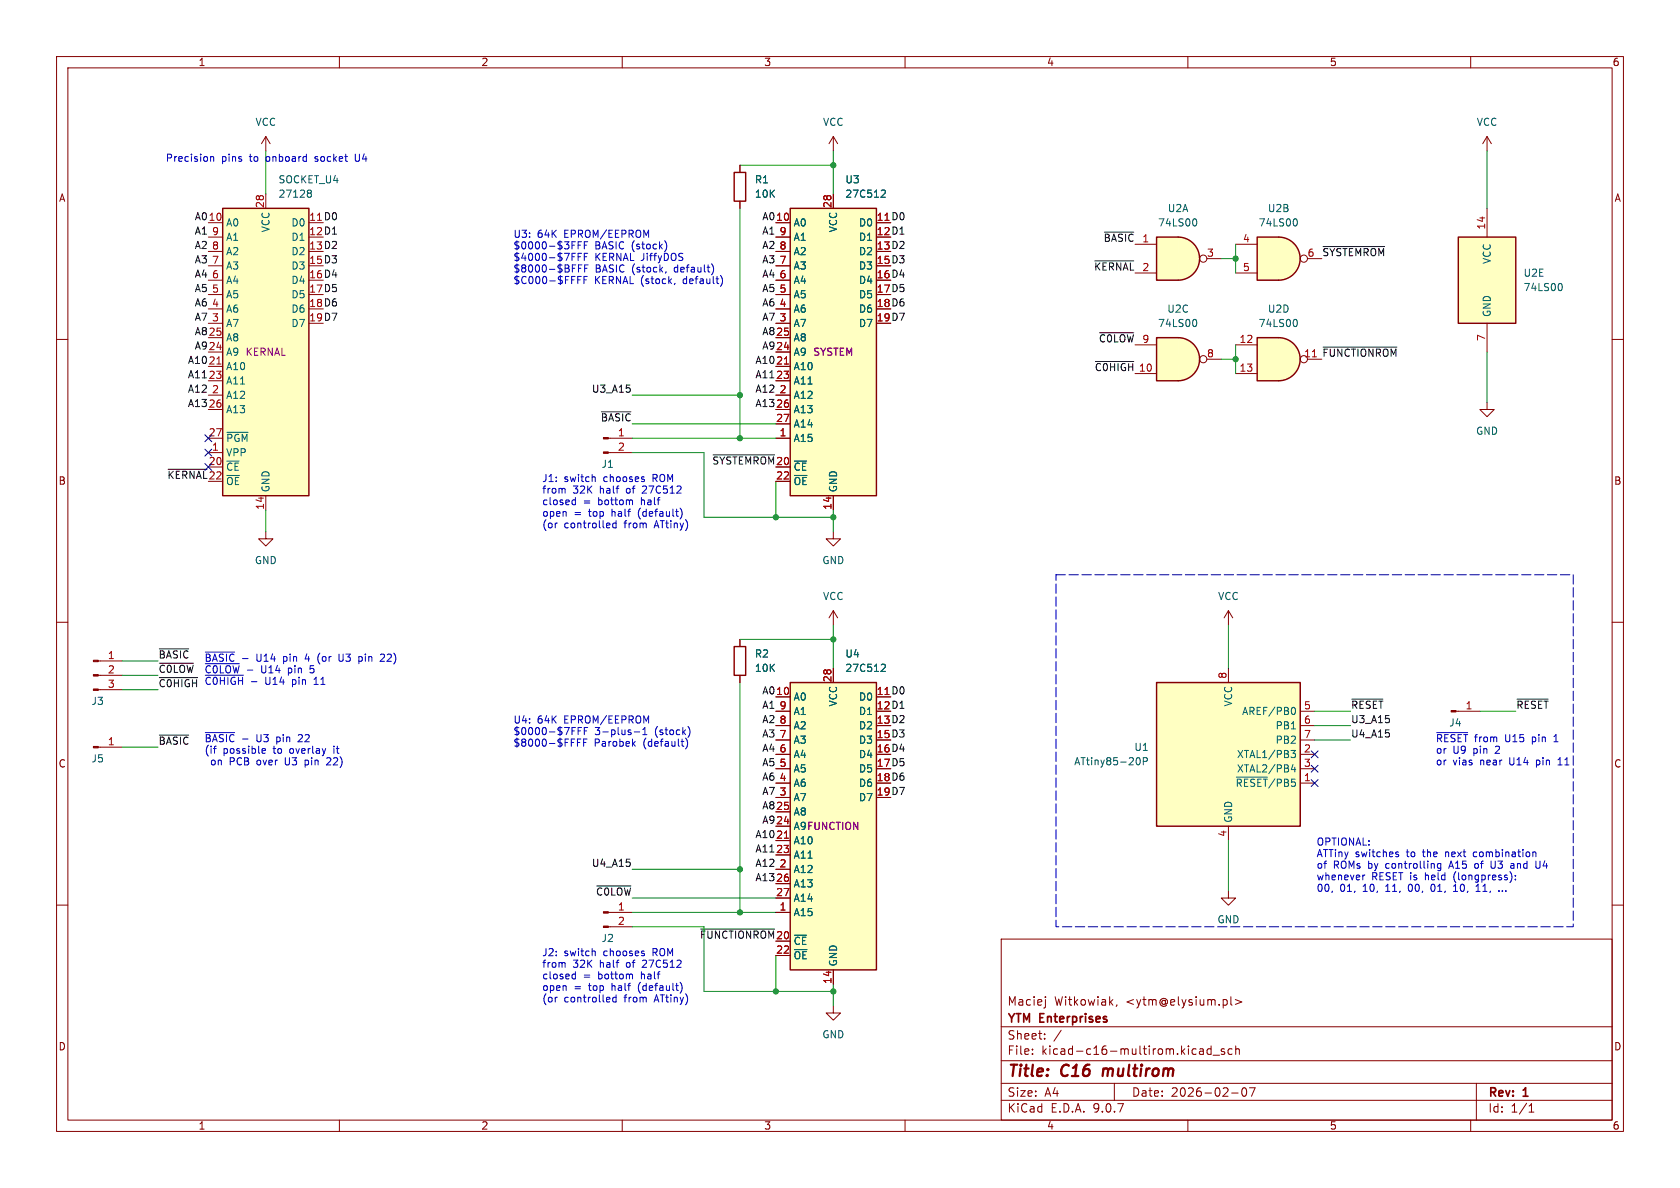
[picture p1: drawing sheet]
<svg xmlns="http://www.w3.org/2000/svg" width="297mm" height="210mm" viewBox="0 0 297 210" stroke-linecap="round" stroke-linejoin="round" font-family="sans-serif">
<g fill="none" stroke="#840000" stroke-width=".18">
<path d="M10 10h277v190h-277zM12 12h273v186h-273zM60 10v2M110 10v2M160 10v2M210 10v2M260 10v2M10 60h2M285 60h2M10 110h2M285 110h2M10 160h2"/>
<path d="M177 166h108v32h-108zM184.8 176.2v.1M184.8 176.7v1.3l-.2 .2M197.5 177.6l-.2 .3M216.9 176.8v.8M217.6 176.2v1.3l.2 .2M218.4 176.7l1.1 .4-1.1 .5M285 160h2M60 198v2M110 198v2M160 198v2M177 194.5h108"/>
<path d="M177 191.5h108M177 187.5h108M177 181.5h108M182.5 186.3v.1M182.5 185.5v.1M184.7 183.6v.1M184.7 182.8v.1M187.6 182.1l-1.3 2M197 191.5v3M210 198v2M212.1 185.5h.6v.9M212.1 186.3h.6"/>
<path d="M212.7 185.8l-.6 .1M214.1 185.5l-.4-.1-.3 .3v.4l.1 .2h.6M214.1 184.9v1.5M214.5 186.5h1.1M216.5 185.5l-.4-.1-.2 .2 .1 .2 .5 .2v.3h-.6M217.7 193.2h1.2M217.8 185.5l-.4-.1-.3 .3v.4l.1 .2h.6M218.5 185.5l.2-.1 .3 .1 .1 .9M218.5 184.9v1.5M219.7 192.4l.2-.1a.81 .81 0 0 1 .6 .6 .81 .81 0 0 1-.3 .8l-.2 .1a.81 .81 0 0 1-.3-1.4zM220.9 192.3h1l-.7 1.5M260 198v2"/>
<path d="M261 191.5v6.5M270.3 196.6h.9M270.3 195.5l.4-.4v1.5"/>
</g>
<path d="M195.1 188.9l-.2 1.3" fill="none" stroke="#840000" stroke-width=".4"/>
<path d="M208.3 41.9a3.8 3.8 0 0 1 3.8 3.8 3.8 3.8 0 0 1-3.8 3.8z" fill="#ffffc2" stroke="#ffffc2" stroke-width=".18"/>
<path d="M204.5 41.9h3.8v7.6h-3.8z" fill="#ffffc2"/>
<path d="M204.5 41.9h3.8a3.8 3.8 0 0 1 3.8 3.8 3.8 3.8 0 0 1-3.8 3.8h-3.8zM129.8 114.3h2v5.1h-2z" fill="none" stroke="#840000" stroke-width=".25"/>
<g fill="none" stroke="#840000" stroke-width=".18">
<path d="M200.7 43.2h3.8M200.7 48.3h3.8M213.4 45.7h2.5M107.5 77.5h4.3M47 94v1.3h1.3l-1.3 1.2-1.3-1.2h1.3M107.5 80h4.3M130.8 113v1.3M130.8 119.4v1.3M147.3 177.8v1.3h1.3l-1.3 1.2-1.3-1.2h1.3"/>
<circle cx="212.7" cy="45.7" r=".63"/>
</g>
<path d="M211.3 38.7a.79 .79 0 0 1 0 1.2" fill="none" stroke="#006464" stroke-width=".18"/>
<g fill="#840000" stroke="#840000" stroke-width=".18">
<path d="M106.7 77.3h.8v.3h-.8z"/>
<path d="M106.7 79.9h.8v.2h-.8z"/>
</g>
<path d="M139.7 36.8h15.2v50.8h-15.2z" fill="#ffffc2"/>
<path d="M139.7 36.8h15.2v50.8h-15.2z" fill="none" stroke="#840000" stroke-width=".25"/>
<g fill="none" stroke="#840000" stroke-width=".18">
<path d="M137.2 39.4h2.5M147.3 34.3v2.5M137.2 41.9h2.5M137.2 44.5h2.5M137.2 47h2.5M137.2 49.5h2.5M137.2 52.1h2.5M137.2 54.6h2.5M137.2 57.2h2.5M137.2 59.7h2.5M137.2 62.2h2.5M137.2 64.8h2.5"/>
<path d="M137.2 67.3h2.5M137.2 69.9h2.5M137.2 72.4h2.5M137.2 74.9h2.5M137.2 77.5h2.5M137.2 85.1h2.5M147.3 87.6v2.6"/>
</g>
<path d="M138.7 64.4h.7" fill="none" stroke="#a90000" stroke-width=".18"/>
<path d="M156 33.6l.4 .1 .1 .3-.8 .9h.8" fill="none" stroke="#006464" stroke-width=".18"/>
<path d="M208.3 59.7a3.8 3.8 0 0 1 3.8 3.8 3.8 3.8 0 0 1-3.8 3.8z" fill="#ffffc2" stroke="#ffffc2" stroke-width=".18"/>
<path d="M204.5 59.7h3.8v7.6h-3.8z" fill="#ffffc2"/>
<path d="M204.5 59.7h3.8a3.8 3.8 0 0 1 3.8 3.8 3.8 3.8 0 0 1-3.8 3.8h-3.8z" fill="none" stroke="#840000" stroke-width=".25"/>
<g fill="none" stroke="#840000" stroke-width=".18">
<path d="M200.7 61h3.8M200.7 66h3.8M213.4 63.5h2.5M147.3 94v1.3h1.3l-1.3 1.2-1.3-1.2h1.3M107.5 161.3h4.3M107.5 163.8h4.3"/>
<circle cx="212.7" cy="63.5" r=".63"/>
</g>
<path d="M211.3 56.5a.79 .79 0 0 1 0 1.2" fill="none" stroke="#006464" stroke-width=".18"/>
<g fill="#840000" stroke="#840000" stroke-width=".18">
<path d="M106.7 161.2h.8v.2h-.8z"/>
<path d="M106.7 163.7h.8v.3h-.8z"/>
</g>
<path d="M139.7 120.7h15.2v50.8h-15.2z" fill="#ffffc2"/>
<path d="M139.7 120.7h15.2v50.8h-15.2z" fill="none" stroke="#840000" stroke-width=".25"/>
<g fill="none" stroke="#840000" stroke-width=".18">
<path d="M17.4 116.8h4.2M17.4 119.4h4.2M147.3 108v2.5M147.3 118.1v2.6M147.3 108l-.7 1.2M147.3 108l.8 1.2M17.4 121.9h4.2M17.4 132.1h4.2M137.2 123.2h2.5M137.2 125.7h2.5M137.2 128.3h2.5M137.2 130.8h2.5"/>
<path d="M137.2 133.4h2.5M137.2 135.9h2.5M137.2 138.4h2.5M137.2 141h2.5M137.2 143.5h2.5M137.2 146.1h2.5M137.2 148.6h2.5M137.2 151.1h2.5M137.2 153.7h2.5M137.2 156.2h2.5M137.2 158.8h2.5M137.2 161.3h2.5"/>
<path d="M137.2 166.4h2.5M137.2 168.9h2.5M147.3 171.5v2.5"/>
</g>
<path d="M138.7 148.2h.7" fill="none" stroke="#a90000" stroke-width=".18"/>
<path d="M156 117.4l.4 .1 .1 .3-.8 .9h.8" fill="none" stroke="#006464" stroke-width=".18"/>
<g fill="#840000" stroke="#840000" stroke-width=".18">
<path d="M16.5 116.7h.9v.3h-.9z"/>
<path d="M16.5 119.3h.9v.2h-.9z"/>
<path d="M16.5 121.8h.9v.2h-.9z"/>
<path d="M16.5 132h.9v.2h-.9z"/>
</g>
<path d="M204.5 120.7h25.4v25.4h-25.4z" fill="#ffffc2"/>
<path d="M204.5 120.7h25.4v25.4h-25.4z" fill="none" stroke="#840000" stroke-width=".25"/>
<g fill="none" stroke="#840000" stroke-width=".18">
<path d="M262.9 71.1v1.3h1.3l-1.3 1.3-1.3-1.3h1.3M217.2 108v2.5M217.2 118.1v2.6M217.2 108l-.8 1.2M217.2 108l.7 1.2M229.9 125.7h2.5M229.9 128.3h2.5M229.9 130.8h2.5M229.9 133.4h2.5M229.9 135.9h2.5M229.9 138.4h2.5M257.4 125.7h4.2"/>
<path d="M217.2 157.5v1.3h1.2l-1.2 1.2-1.3-1.2h1.3M217.2 146.1v2.5"/>
</g>
<path d="M201 134l.2-.1a.68 .68 0 0 1 .4 .7 .68 .68 0 0 1-.4 .6l-.2-.1M202.1 134.6l.6-.1 .1-.1v-.3l-.7-.2v1.3M218.6 137.4h5.5M228.2 132.7h.8l-.4 .4 .4 .2v.5l-.2 .1h-.5M228.5 125.1l.1-.1a.68 .68 0 0 1 .4 .7 .68 .68 0 0 1-.4 .6l-.1-.1M228.6 135.1l-.3 .9h.8M228.9 135.6v.9" fill="none" stroke="#006464" stroke-width=".18"/>
<path d="M256.5 125.6h.9v.3h-.9z" fill="#840000" stroke="#840000" stroke-width=".18"/>
<path d="M226.1 59.7a3.8 3.8 0 0 1 3.7 3.8 3.8 3.8 0 0 1-3.7 3.8z" fill="#ffffc2" stroke="#ffffc2" stroke-width=".18"/>
<path d="M222.2 59.7h3.9v7.6h-3.9z" fill="#ffffc2"/>
<path d="M222.2 59.7h3.9a3.8 3.8 0 0 1 3.7 3.8 3.8 3.8 0 0 1-3.7 3.8h-3.9z" fill="none" stroke="#840000" stroke-width=".25"/>
<g fill="none" stroke="#840000" stroke-width=".18">
<path d="M218.4 61h3.8M218.4 66h3.8M231.1 63.5h2.6"/>
<circle cx="230.5" cy="63.5" r=".63"/>
</g>
<path d="M232 63.1h.7" fill="none" stroke="#a90000" stroke-width=".18"/>
<path d="M229 56.5a.79 .79 0 0 1 0 1.2" fill="none" stroke="#006464" stroke-width=".18"/>
<path d="M226.1 41.9a3.8 3.8 0 0 1 3.7 3.8 3.8 3.8 0 0 1-3.7 3.8z" fill="#ffffc2" stroke="#ffffc2" stroke-width=".18"/>
<path d="M222.2 41.9h3.9v7.6h-3.9z" fill="#ffffc2"/>
<path d="M222.2 41.9h3.9a3.8 3.8 0 0 1 3.7 3.8 3.8 3.8 0 0 1-3.7 3.8h-3.9z" fill="none" stroke="#840000" stroke-width=".25"/>
<g fill="none" stroke="#840000" stroke-width=".18">
<path d="M262.9 24.1l-.8 1.3M262.9 24.1l.8 1.3M262.9 24.1v2.6M218.4 43.2h3.8M218.4 48.3h3.8M231.1 45.7h2.6"/>
<circle cx="230.5" cy="45.7" r=".63"/>
</g>
<path d="M229 38.7a.79 .79 0 0 1 0 1.2" fill="none" stroke="#006464" stroke-width=".18"/>
<path d="M257.8 41.9h10.2v15.3h-10.2z" fill="#ffffc2"/>
<path d="M257.8 41.9h10.2v15.3h-10.2z" fill="none" stroke="#840000" stroke-width=".25"/>
<path d="M262.9 36.8v5.1M262.9 57.2v5" fill="none" stroke="#840000" stroke-width=".18"/>
<path d="M275.9 50.1a.79 .79 0 0 1 0 1.3" fill="none" stroke="#006464" stroke-width=".18"/>
<path d="M39.4 36.8h15.2v50.8h-15.2z" fill="#ffffc2"/>
<path d="M39.4 36.8h15.2v50.8h-15.2zM129.8 30.5h2v5.1h-2z" fill="none" stroke="#840000" stroke-width=".25"/>
<g fill="none" stroke="#840000" stroke-width=".18">
<path d="M36.8 39.4h2.6M47 24.1v2.6M47 34.3v2.5M47 24.1l-.8 1.3M47 24.1l.8 1.3M130.8 29.2v1.3M130.8 35.6v1.2M137.2 39.4h2.5M147.3 24.1l-.7 1.3M147.3 24.1l.8 1.3M147.3 24.1v2.6M147.3 34.3v2.5"/>
<path d="M36.8 41.9h2.6M36.8 44.5h2.6M36.8 47h2.6M36.8 49.5h2.6M36.8 52.1h2.6M36.8 54.6h2.6M36.8 57.2h2.6M36.8 59.7h2.6M137.2 41.9h2.5M137.2 44.5h2.5M137.2 47h2.5M137.2 49.5h2.5"/>
<path d="M137.2 52.1h2.5M137.2 54.6h2.5M137.2 57.2h2.5M137.2 59.7h2.5M36.8 62.2h2.6M36.8 64.8h2.6M36.8 67.3h2.6M36.8 69.9h2.6M36.8 72.4h2.6M36.8 77.5h2.6M137.2 62.2h2.5M137.2 64.8h2.5"/>
<path d="M137.2 67.3h2.5M137.2 69.9h2.5M137.2 72.4h2.5M137.2 77.5h2.5M137.2 74.9h2.5M36.8 80h2.6M36.8 82.6h2.6M36.8 85.1h2.6M47 87.6v2.6M137.2 85.1h2.5M147.3 87.6v2.6M130.8 113v1.3"/>
<path d="M130.8 119.4v1.3M147.3 118.1v2.6M137.2 123.2h2.5M137.2 125.7h2.5M137.2 128.3h2.5M137.2 130.8h2.5M137.2 133.4h2.5M137.2 135.9h2.5M137.2 138.4h2.5M137.2 141h2.5M137.2 143.5h2.5M137.2 146.1h2.5"/>
<path d="M137.2 148.6h2.5M137.2 151.1h2.5M137.2 153.7h2.5M137.2 156.2h2.5M137.2 158.8h2.5M137.2 161.3h2.5M137.2 166.4h2.5M137.2 168.9h2.5M147.3 171.5v2.5"/>
</g>
<path d="M38.3 64.4h.8M138.7 64.4h.7M138.7 148.2h.7" fill="none" stroke="#a90000" stroke-width=".18"/>
<path d="M54.6 33.6h.2l.3 .2-.3 .3M54.6 34.1h.2M54.8 34.1l.3 .3v.2l-.2 .2-.3 .1M156 33.6l.4 .1 .1 .3-.8 .9h.8M40.1 76.4h3.7M156 117.4l.4 .1 .1 .3-.8 .9h.8" fill="none" stroke="#006464" stroke-width=".18"/>
<g fill="none" stroke="#0f0f0f" stroke-width=".18">
<path d="M193.6 46.1h6.8M194.4 58.8h6M195.2 41h5.2M233.9 43.6h10.9M106.3 72.8h5.2M193.7 63.9h6.7M233.9 61.4h13.1M29.7 83h6.9M126.1 80.4h10.8M28.2 114.7h5.2M28.2 117.2h6M28.2 119.8h6.7"/>
<path d="M28.2 129.9h5.2M239 123.6h5.5M268.2 123.6h5.5M105.5 156.6h6M123.9 164.2h13"/>
</g>
<g fill="none" stroke="#009600" stroke-width=".18">
<path d="M47 26.7v7.6M130.8 36.8v40.7M130.8 29.2h16.5M147.3 26.7v7.6M262.9 26.7v10.1M215.9 45.7h2.5M218.4 43.2v5.1M111.8 69.9h19M111.8 77.5h25.4M111.8 74.9h25.4M215.9 63.5h2.5M218.4 61v5"/>
<path d="M262.9 62.2v8.9M47 90.2v3.8M111.8 80h12.7v11.4h22.8M137.2 85.1v6.3M147.3 90.2v3.8M21.6 116.8h6.3M21.6 119.4h6.3M130.8 113h16.5M147.3 110.5v7.6M217.2 110.5v7.6M21.6 121.9h6.3M21.6 132.1h6.3"/>
<path d="M130.8 120.7v40.6M232.4 130.8h6.4M232.4 125.7h6.4M232.4 128.3h6.4M261.6 125.7h6.4M111.8 153.7h19M111.8 158.8h25.4M217.2 148.6v8.9M111.8 163.8h12.7v11.5h22.8M111.8 161.3h25.4M137.2 168.9v6.4M147.3 174v3.8"/>
</g>
<path d="M36.2 76.9l1.2 1.2M36.2 79.4l1.2 1.2M37.4 76.9l-1.2 1.2M37.4 79.4l-1.2 1.2M36.2 81.9l1.2 1.3M37.4 81.9l-1.2 1.3M231.8 137.8l1.2 1.2M231.8 135.3l1.2 1.2M231.8 132.7l1.2 1.3M233 137.8l-1.2 1.2M233 135.3l-1.2 1.2M233 132.7l-1.2 1.3" fill="none" stroke="#000084" stroke-width=".18"/>
<g fill="none" stroke="#0000c2" stroke-width=".18">
<path d="M37.2 27.7v.8M37.2 27.8l.2-.1h.3l.1 .8M62.8 27.3v1l.3 .2M102.1 49.5h.5M102.1 48.9h.7M102.2 42.7v1.3M102.2 43.3h.4M102.2 45.4h.4M102.3 47.4h.4M102.8 44.8h-.6v1.2M102.9 46.8h-.6v1.3M103.2 49.5h.5"/>
<path d="M103.3 42.7v1.3M103.3 43.3h.4M103.3 45.4h.4M103.4 47.4h.4M103.8 48.9h-.6v1.2M103.9 44.8h-.6v1.2M104 46.8h-.6v1.3M117.6 42.6a1.49 1.49 0 0 1 0 1.8M117.8 48l-.2 .3M119.3 50.1l-.1 .2M125.9 46.7a1.49 1.49 0 0 1 0 1.8M127.4 48.7a1.49 1.49 0 0 1 0 1.9"/>
<path d="M99.7 86.3l.2 .2v.7M101.4 88.4h.3M101.7 88v1.2M101.7 89.2h-.3M105.1 84.3l.1 .2v.6M108.9 92v1.3M108.9 92.5h-.3l-.3 .2 .1 .6h.5M111.6 88.4l.2 .2v.6M120.2 89.8a1.47 1.47 0 0 1 .1 1.9M36.3 115.3h5.2M36.3 117.3h6M36.3 119.4h6.8"/>
<path d="M56.3 115.8l-.1 .5 .1 .7M59.9 115.6v1.1l.2 .1 .3 .1M63.6 116.1l.4 .1M64 116.8l-.4 .1M67.3 115.7l.4-.1 .3 .3M68 116l-.8 .9h.8M36.3 129.5h5.2M46.4 133.1h.5M46.4 132.4l.4-.1 .1 .3-.6 .1M53.9 134.4v1.2M53.9 135.2h.2M55.5 121h.7"/>
<path d="M55.6 120l-.1 .1M58.2 133.9l-.4 .2M58.4 134.5l-.7 .7h.8M102.1 131.2h.4M102.2 129.2h.4M102.2 128.6v1.3M102.7 130.6h-.6v1.3M103.2 131.2h.4M103.3 129.2h.4M103.3 128.6v1.3M103.8 130.6h-.6v1.3M111.9 131.4l.4 .5"/>
<path d="M112.1 129.4h1M112.3 131.1l-.5 .5M113.6 129.9h.8M113.6 129l.4-.4v1.3M120.8 131.9h.1M121.5 131v.9l-.3 .5M121.7 128.5a1.49 1.49 0 0 1 0 1.8M254 129.5h5.5M274.7 131.1h.7M274.8 130.2h-.1M275.4 135.2h.8M275.7 134.1l-.3 .2"/>
<path d="M241.3 154.7l-.4 .2M246.9 151l.3 .1 .1 .2-.2 .1h-.2M246.9 150.6l.3 .1M253.1 156.4l-.1 .7 .1 .4M254.7 152.6v1.1l-.2 .2h-.3M254.7 152.7l-.3-.1-.3 .3 .1 .5h.5M257 157.6h.7M257.3 156.3v1.3M260.7 150.6l-.2 .2v.4l.2 .2M260.8 152.7l-.1 .2 .1 .5M260.9 157.6h.8M261.3 156.3v1.3"/>
<path d="M263.6 152.2v1l.1 .2 .4 .1M265 157.5v.1M265.6 157.5v.1M267.2 154.4l.1 .5-.1 .8M267.2 152.6l.4 .1M267.7 153.4l-.5 .1M267.7 152.9l-.5 .1M267.9 155.4v.1M267.9 154.7v.2M271.2 150.6l.3 .2v.6M272.3 152.2l-.1 1.2-.2 .1-.4-.1M99.7 170.2l.2 .1v.7"/>
<path d="M101.4 172.2l.3 .1M101.7 171.8v1.2M101.7 173h-.3M105.1 168.1l.1 .2v.7M108.9 175.9v1.2M108.9 176.3h-.3l-.3 .2 .1 .6h.5M111.6 172.2l.2 .2v.6M120.2 173.6a1.47 1.47 0 0 1 .1 1.9"/>
</g>
<path d="M186.7 101.6h91.4v62.2h-91.4z" fill="none" stroke="#0000c2" stroke-width=".18" stroke-dasharray="1.7 .6"/>
<g fill="#009600" stroke="#009600" stroke-width=".18">
<circle cx="130.8" cy="153.7" r=".46"/>
<circle cx="130.8" cy="161.3" r=".46"/>
<circle cx="147.3" cy="113" r=".46"/>
<circle cx="147.3" cy="91.4" r=".46"/>
<circle cx="137.2" cy="91.4" r=".46"/>
<circle cx="130.8" cy="77.5" r=".46"/>
<circle cx="130.8" cy="69.9" r=".46"/>
<circle cx="147.3" cy="175.3" r=".46"/>
<circle cx="137.2" cy="175.3" r=".46"/>
<circle cx="218.4" cy="45.7" r=".46"/>
<circle cx="218.4" cy="63.5" r=".46"/>
<circle cx="147.3" cy="29.2" r=".46"/>
</g>
<g font-size="2.8" fill="#840000">
<text x="178" y="190.9">Title:</text>
<text x="187.7" y="190.9">C16</text>
<text x="195.8" y="190.9">multirom</text>
</g>
<g font-size="2.1" fill="#840000">
<text x="178" y="178">Maciej</text>
<text x="186.4" y="178">Witkowiak,</text>
<text x="199.1" y="178">&lt;ytm@elysium.pl&gt;</text>
<text x="178" y="184">Sheet:</text>
<text x="178" y="181.2">YTM</text>
<text x="183.9" y="181.2">Enterprises</text>
<text x="178" y="186.7">File:</text>
<text x="184.1" y="186.7">kicad-c16-multirom.kicad_sch</text>
<text x="178" y="196.9">KiCad</text>
<text x="178" y="194.1">Size:</text>
<text x="184.7" y="194.1">A4</text>
<text x="185.7" y="196.9">E.D.A.</text>
<text x="193.3" y="196.9">9.0.7</text>
<text x="200" y="194.1">Date:</text>
<text x="207" y="194.1">2026-02-07</text>
<text x="263" y="194.3">Rev:</text>
<text x="263" y="196.9">Id:</text>
<text x="267.1" y="196.9">1/1</text>
<text x="269.4" y="194.3">1</text>
</g>
<g font-size="1.8" fill="#840000">
<text x="35" y="11.9">1</text>
<text x="85" y="11.9">2</text>
<text x="135" y="11.9">3</text>
<text x="185" y="11.9">4</text>
<text x="235" y="11.9">5</text>
<text x="285" y="11.9">6</text>
<text x="10.3" y="35.9">A</text>
<text x="285.3" y="35.9">A</text>
<text x="154.9" y="41.7">12 D1</text>
<text x="154.9" y="44.2">13 D2</text>
<text x="154.9" y="46.7">15 D3</text>
<text x="154.9" y="49.3">16 D4</text>
<text x="154.9" y="51.8">17 D5</text>
<text x="154.9" y="54.4">18 D6</text>
<text x="154.9" y="56.9">19 D7</text>
<text x="125.8" y="82.2">~{SYSTEMROM}</text>
<text x="10.3" y="85.9">B</text>
<text x="285.3" y="85.9">B</text>
<text x="154.9" y="125.5">12 D1</text>
<text x="154.9" y="128">13 D2</text>
<text x="154.9" y="130.6">15 D3</text>
<text x="10.3" y="135.9">C</text>
<text x="154.9" y="133.1">16 D4</text>
<text x="154.9" y="135.6">17 D5</text>
<text x="285.3" y="135.9">C</text>
<text x="154.9" y="138.2">18 D6</text>
<text x="154.9" y="140.7">19 D7</text>
<text x="10.3" y="185.9">D</text>
<text x="285.3" y="185.9">D</text>
<text x="35" y="199.9">1</text>
<text x="85" y="199.9">2</text>
<text x="135" y="199.9">3</text>
<text x="185" y="199.9">4</text>
<text x="235" y="199.9">5</text>
<text x="285" y="199.9">6</text>
</g>
<g font-size="1.8" fill="#006464">
<text x="45.1" y="22.5">VCC</text>
<text x="145.4" y="22.5">VCC</text>
<text x="261" y="22.5">VCC</text>
<text x="49.1" y="35.2">27128</text>
<text x="49.1" y="32.6">SOCKET_U4</text>
<text x="133.4" y="32.6">R1</text>
<text x="133.4" y="35.2">10K</text>
<text x="149.3" y="35.2">27C512</text>
<text x="149.3" y="32.6">U3</text>
<text x="39.9" y="40.2">A0</text>
<text x="47.9" y="41.2" transform="rotate(-90 47.9 41.2)">VCC</text>
<text x="51.4" y="40.2">D0</text>
<text x="140.2" y="40.2">A0</text>
<text x="148.2" y="41.2" transform="rotate(-90 148.2 41.2)">VCC</text>
<text x="151.7" y="40.2">D0</text>
<text x="204.6" y="40.2">74LS00</text>
<text x="206.4" y="37.7">U2A</text>
<text x="222.4" y="40.2">74LS00</text>
<text x="224" y="37.7">U2B</text>
<text x="39.9" y="42.8">A1</text>
<text x="39.9" y="45.3">A2</text>
<text x="39.9" y="47.9">A3</text>
<text x="51.4" y="42.8">D1</text>
<text x="51.4" y="45.3">D2</text>
<text x="51.4" y="47.9">D3</text>
<text x="140.2" y="42.8">A1</text>
<text x="140.2" y="45.3">A2</text>
<text x="140.2" y="47.9">A3</text>
<text x="151.7" y="42.8">D1</text>
<text x="151.7" y="45.3">D2</text>
<text x="151.7" y="47.9">D3</text>
<text x="263.8" y="46.8" transform="rotate(-90 263.8 46.8)">VCC</text>
<text x="39.9" y="50.4">A4</text>
<text x="39.9" y="52.9">A5</text>
<text x="51.4" y="50.4">D4</text>
<text x="51.4" y="52.9">D5</text>
<text x="140.2" y="50.4">A4</text>
<text x="140.2" y="52.9">A5</text>
<text x="151.7" y="50.4">D4</text>
<text x="151.7" y="52.9">D5</text>
<text x="269.2" y="49.1">U2E</text>
<text x="269.2" y="51.7">74LS00</text>
<text x="39.9" y="55.5">A6</text>
<text x="39.9" y="58">A7</text>
<text x="51.4" y="55.5">D6</text>
<text x="51.4" y="58">D7</text>
<text x="140.2" y="55.5">A6</text>
<text x="140.2" y="58">A7</text>
<text x="151.7" y="55.5">D6</text>
<text x="151.7" y="58">D7</text>
<text x="204.6" y="58">74LS00</text>
<text x="206.3" y="55.5">U2C</text>
<text x="222.4" y="58">74LS00</text>
<text x="224" y="55.5">U2D</text>
<text x="263.8" y="56.1" transform="rotate(-90 263.8 56.1)">GND</text>
<text x="39.9" y="60.6">A8</text>
<text x="39.9" y="63.1">A9</text>
<text x="39.9" y="65.6">A10</text>
<text x="140.2" y="60.6">A8</text>
<text x="140.2" y="63.1">A9</text>
<text x="140.2" y="65.6">A10</text>
<text x="39.9" y="68.2">A11</text>
<text x="39.9" y="70.7">A12</text>
<text x="140.2" y="68.2">A11</text>
<text x="140.2" y="70.7">A12</text>
<text x="39.9" y="73.3">A13</text>
<text x="140.2" y="73.3">A13</text>
<text x="140.2" y="75.8">A14</text>
<text x="260.9" y="77.1">GND</text>
<text x="39.9" y="78.3">~{PGM}</text>
<text x="39.9" y="80.9">VPP</text>
<text x="39.9" y="83.4">~{CE}</text>
<text x="106.3" y="82.9">J1</text>
<text x="140.2" y="78.3">A15</text>
<text x="140.2" y="83.4">~{CE}</text>
<text x="39.9" y="86">~{OE}</text>
<text x="47.9" y="87.1" transform="rotate(-90 47.9 87.1)">GND</text>
<text x="140.2" y="86">~{OE}</text>
<text x="148.2" y="87.1" transform="rotate(-90 148.2 87.1)">GND</text>
<text x="45" y="99.9">GND</text>
<text x="145.3" y="99.9">GND</text>
<text x="145.4" y="106.3">VCC</text>
<text x="215.3" y="106.3">VCC</text>
<text x="133.4" y="116.4">R2</text>
<text x="133.4" y="119">10K</text>
<text x="149.3" y="119">27C512</text>
<text x="149.3" y="116.4">U4</text>
<text x="16.1" y="124.8">J3</text>
<text x="140.2" y="124.1">A0</text>
<text x="148.2" y="125" transform="rotate(-90 148.2 125)">VCC</text>
<text x="151.7" y="124.1">D0</text>
<text x="218" y="125" transform="rotate(-90 218 125)">VCC</text>
<text x="140.2" y="126.6">A1</text>
<text x="140.2" y="129.1">A2</text>
<text x="140.2" y="131.7">A3</text>
<text x="151.7" y="126.6">D1</text>
<text x="151.7" y="129.1">D2</text>
<text x="151.7" y="131.7">D3</text>
<text x="219.5" y="126.6">AREF/PB0</text>
<text x="225.4" y="129.1">PB1</text>
<text x="225.4" y="131.7">PB2</text>
<text x="256.1" y="128.6">J4</text>
<text x="16.1" y="135">J5</text>
<text x="140.2" y="134.2">A4</text>
<text x="140.2" y="136.8">A5</text>
<text x="151.7" y="134.2">D4</text>
<text x="151.7" y="136.8">D5</text>
<text x="189.8" y="135.5">ATtiny85-20P</text>
<text x="200.4" y="132.9">U1</text>
<text x="218.6" y="134.2">XTAL1/PB3</text>
<text x="218.6" y="136.8">XTAL2/PB4</text>
<text x="140.2" y="139.3">A6</text>
<text x="140.2" y="141.8">A7</text>
<text x="151.7" y="139.3">D6</text>
<text x="151.7" y="141.8">D7</text>
<text x="218.3" y="139.3">~{RESET}/PB5</text>
<text x="140.2" y="144.4">A8</text>
<text x="140.2" y="146.9">A9FUNCTION</text>
<text x="140.2" y="149.5">A10</text>
<text x="218" y="145.5" transform="rotate(-90 218 145.5)">GND</text>
<text x="140.2" y="152">A11</text>
<text x="140.2" y="154.5">A12</text>
<text x="140.2" y="157.1">A13</text>
<text x="140.2" y="159.6">A14</text>
<text x="106.3" y="166.7">J2</text>
<text x="140.2" y="162.2">A15</text>
<text x="140.2" y="167.2">~{CE}</text>
<text x="215.1" y="163.4">GND</text>
<text x="140.2" y="169.8">~{OE}</text>
<text x="148.2" y="170.9" transform="rotate(-90 148.2 170.9)">GND</text>
<text x="145.3" y="183.7">GND</text>
</g>
<g font-size="1.8" fill="#0000c2">
<text x="29.2" y="28.8">Precision</text>
<text x="39.1" y="28.8">pins</text>
<text x="44.3" y="28.8">to</text>
<text x="47.3" y="28.8">onboard</text>
<text x="56.1" y="28.8">socket</text>
<text x="63.4" y="28.8">U4</text>
<text x="90.7" y="42.2">U3:</text>
<text x="90.7" y="44.3">$0000-$3FFF</text>
<text x="90.7" y="46.3">$4000-$7FFF</text>
<text x="95" y="42.2">64K</text>
<text x="99.9" y="42.2">EPROM/EEPROM</text>
<text x="105.2" y="44.3">BASIC</text>
<text x="105.2" y="46.3">KERNAL JiffyDOS</text>
<text x="111.8" y="44.3">(stock)</text>
<text x="90.7" y="48.4">$8000-$BFFF</text>
<text x="90.7" y="50.4">$C000-$FFFF</text>
<text x="105.1" y="50.4">KERNAL (stock,</text>
<text x="105.2" y="48.4">BASIC</text>
<text x="111.8" y="48.4">(stock,</text>
<text x="119.5" y="48.4">default)</text>
<text x="121" y="50.4">default)</text>
<text x="95.8" y="85.3">J1:</text>
<text x="95.8" y="87.3">from</text>
<text x="95.8" y="89.4">closed</text>
<text x="99.7" y="85.3">switch</text>
<text x="101.3" y="87.3">32K</text>
<text x="103.1" y="89.4">=</text>
<text x="105.8" y="89.4">bottom</text>
<text x="106.1" y="87.3">half</text>
<text x="106.8" y="85.3">chooses</text>
<text x="111" y="87.3">of</text>
<text x="113.6" y="89.4">half</text>
<text x="114" y="87.3">27C512</text>
<text x="115.7" y="85.3">ROM</text>
<text x="95.8" y="91.4">open</text>
<text x="95.8" y="93.5">(or</text>
<text x="99.7" y="93.5">controlled</text>
<text x="101.5" y="91.4">=</text>
<text x="104.2" y="91.4">top</text>
<text x="108.4" y="91.4">half</text>
<text x="110.5" y="93.5">from</text>
<text x="113.3" y="91.4">(default)</text>
<text x="116" y="93.5">ATtiny)</text>
<text x="27.9" y="119">~{C0LOW}~{C0LOW}</text>
<text x="36.1" y="117.2">~{BASIC}</text>
<text x="45.4" y="117.2">U14</text>
<text x="46.3" y="119.2">U14</text>
<text x="50.3" y="117.2">pin</text>
<text x="51.2" y="119.2">pin</text>
<text x="54.4" y="117.2">4</text>
<text x="55.3" y="119.2">5</text>
<text x="56.8" y="117.2">(or</text>
<text x="60.8" y="117.2">U3</text>
<text x="64.5" y="117.2">pin</text>
<text x="68.5" y="117.2">22)</text>
<text x="27.9" y="121.6">~{C0HIGH}~{C0HIGH}-</text>
<text x="47" y="121.3">U14</text>
<text x="51.9" y="121.3">pin</text>
<text x="56" y="121.3">11</text>
<text x="27.9" y="131.7">~{BASIC} ~{BASIC}</text>
<text x="45.4" y="131.4">U3</text>
<text x="49.1" y="131.4">pin</text>
<text x="53.2" y="131.4">22</text>
<text x="90.7" y="128.1">U4:</text>
<text x="90.7" y="130.2">$0000-$7FFF</text>
<text x="95" y="128.1">64K</text>
<text x="99.9" y="128.1">EPROM/EEPROM</text>
<text x="105.2" y="130.2">3-plus-1</text>
<text x="115.9" y="130.2">(stock)</text>
<text x="253.7" y="131.4">~{RESET}</text>
<text x="260.7" y="131.4">from</text>
<text x="266.2" y="131.4">U15</text>
<text x="271.1" y="131.4">pin</text>
<text x="275.2" y="131.4">1</text>
<text x="36.1" y="133.5">(if</text>
<text x="37.2" y="135.5">on</text>
<text x="39.4" y="133.5">possible</text>
<text x="40.7" y="135.5">PCB</text>
<text x="45.7" y="135.5">over</text>
<text x="48.4" y="133.5">to</text>
<text x="50.9" y="135.5">U3</text>
<text x="51.5" y="133.5">overlay</text>
<text x="54.6" y="135.5">pin</text>
<text x="58.6" y="135.5">22)</text>
<text x="59.4" y="133.5">it</text>
<text x="90.7" y="132.2">$8000-$FFFF</text>
<text x="105" y="132.2">Parobek</text>
<text x="113.8" y="132.2">(default)</text>
<text x="253.7" y="133.5">or</text>
<text x="253.7" y="135.5">or</text>
<text x="256.9" y="133.5">U9</text>
<text x="256.9" y="135.5">vias</text>
<text x="260.6" y="133.5">pin</text>
<text x="261.8" y="135.5">near</text>
<text x="264.6" y="133.5">2</text>
<text x="267.1" y="135.5">U14</text>
<text x="272" y="135.5">pin</text>
<text x="276.1" y="135.5">11</text>
<text x="232.7" y="149.7">OPTIONAL:</text>
<text x="232.7" y="151.7">ATTiny</text>
<text x="232.7" y="153.8">of</text>
<text x="232.7" y="155.8">whenever</text>
<text x="235.7" y="153.8">ROMs</text>
<text x="239.6" y="151.7">switches</text>
<text x="242" y="153.8">by</text>
<text x="242.5" y="155.8">RESET is</text>
<text x="245.2" y="153.8">controlling</text>
<text x="248.8" y="151.7">to</text>
<text x="251.8" y="151.7">the</text>
<text x="252.2" y="155.8">held</text>
<text x="256" y="151.7">next</text>
<text x="256.7" y="153.8">A15</text>
<text x="257.4" y="155.8">(longpress):</text>
<text x="261.1" y="151.7">combination</text>
<text x="261.4" y="153.8">of</text>
<text x="264.4" y="153.8">U3</text>
<text x="268.1" y="153.8">and</text>
<text x="272.8" y="153.8">U4</text>
<text x="232.7" y="157.9">00,</text>
<text x="236.9" y="157.9">01,</text>
<text x="241.1" y="157.9">10,</text>
<text x="245.2" y="157.9">11,</text>
<text x="249.4" y="157.9">00,</text>
<text x="253.6" y="157.9">01,</text>
<text x="257.8" y="157.9">10,</text>
<text x="262" y="157.9">11,</text>
<text x="266.2" y="157.9">...</text>
<text x="95.8" y="169.1">J2:</text>
<text x="95.8" y="171.2">from</text>
<text x="95.8" y="173.2">closed</text>
<text x="99.7" y="169.1">switch</text>
<text x="101.3" y="171.2">32K</text>
<text x="103.1" y="173.2">=</text>
<text x="105.8" y="173.2">bottom</text>
<text x="106.1" y="171.2">half</text>
<text x="106.8" y="169.1">chooses</text>
<text x="111" y="171.2">of</text>
<text x="113.6" y="173.2">half</text>
<text x="114" y="171.2">27C512</text>
<text x="115.7" y="169.1">ROM</text>
<text x="95.8" y="175.3">open</text>
<text x="95.8" y="177.3">(or</text>
<text x="99.7" y="177.3">controlled</text>
<text x="101.5" y="175.3">=</text>
<text x="104.2" y="175.3">top</text>
<text x="108.4" y="175.3">half</text>
<text x="110.5" y="177.3">from</text>
<text x="113.3" y="175.3">(default)</text>
<text x="116" y="177.3">ATtiny)</text>
</g>
<g font-size="1.8" fill="#0f0f0f">
<text x="34.3" y="39">A010</text>
<text x="34.3" y="41.6">A1</text>
<text x="54.6" y="39.1">11 D0</text>
<text x="54.6" y="41.7">12 D1</text>
<text x="134.7" y="39">A010</text>
<text x="134.7" y="41.6">A1</text>
<text x="34.3" y="46.6">A3</text>
<text x="34.3" y="44.1">A2</text>
<text x="54.6" y="44.2">13 D2</text>
<text x="54.6" y="46.7">15 D3</text>
<text x="134.7" y="44.1">A2</text>
<text x="134.7" y="46.6">A3</text>
<text x="193.3" y="47.9">~{KERNAL}2</text>
<text x="195" y="42.8">~{BASIC}1</text>
<text x="233.7" y="45.4">~{SYSTEMROM}</text>
<text x="34.3" y="51.7">A5</text>
<text x="34.3" y="49.2">A4</text>
<text x="54.6" y="49.3">16 D4</text>
<text x="54.6" y="51.8">17 D5</text>
<text x="134.7" y="49.2">A4</text>
<text x="134.7" y="51.7">A5</text>
<text x="34.3" y="54.3">A6</text>
<text x="34.3" y="56.8">A7</text>
<text x="34.3" y="59.3">A825</text>
<text x="54.6" y="54.4">18 D6</text>
<text x="54.6" y="56.9">19 D7</text>
<text x="134.7" y="56.8">A7</text>
<text x="134.7" y="59.3">A825</text>
<text x="134.7" y="54.3">A6</text>
<text x="33.1" y="64.4">A10</text>
<text x="34.3" y="61.9">A924</text>
<text x="36.8" y="64.5">21</text>
<text x="133.4" y="64.4">A10</text>
<text x="134.7" y="61.9">A924</text>
<text x="193.4" y="65.7">~{C0HIGH}</text>
<text x="194.2" y="60.6">~{C0LOW}</text>
<text x="233.7" y="63.2">~{FUNCTIONROM}</text>
<text x="33.1" y="69.5">A12</text>
<text x="33.1" y="67">A11</text>
<text x="104.5" y="69.5">U3_A15</text>
<text x="133.4" y="67">A11</text>
<text x="133.4" y="69.5">A12</text>
<text x="33.1" y="72">A13</text>
<text x="36.8" y="72.1">26</text>
<text x="106.1" y="74.6">~{BASIC}</text>
<text x="133.4" y="72">A13</text>
<text x="29.5" y="84.7">~{KERNAL}</text>
<text x="27.9" y="116.5">~{BASIC}</text>
<text x="134.7" y="122.8">A010</text>
<text x="134.7" y="125.4">A1</text>
<text x="238.8" y="125.4">~{RESET}</text>
<text x="268" y="125.4">~{RESET}</text>
<text x="134.7" y="130.5">A3</text>
<text x="134.7" y="127.9">A2</text>
<text x="238.8" y="127.9">U3_A15</text>
<text x="238.8" y="130.5">U4_A15</text>
<text x="134.7" y="133">A4</text>
<text x="134.7" y="135.5">A5</text>
<text x="134.7" y="143.2">A825</text>
<text x="134.7" y="140.6">A7</text>
<text x="134.7" y="138.1">A6</text>
<text x="133.4" y="148.2">A10</text>
<text x="134.7" y="145.7">A924</text>
<text x="104.5" y="153.3">U4_A15</text>
<text x="133.4" y="155.9">A13</text>
<text x="133.4" y="153.3">A12</text>
<text x="133.4" y="150.8">A11</text>
<text x="105.3" y="158.4">~{C0LOW}</text>
<text x="123.7" y="166">~{FUNCTIONROM}</text>
</g>
<g font-size="1.8" fill="#a90000">
<text x="37.4" y="41.7">9</text>
<text x="46.7" y="36.9" transform="rotate(-90 46.7 36.9)">28</text>
<text x="137.1" y="39.1">10</text>
<text x="137.7" y="41.7">9</text>
<text x="147.1" y="36.9" transform="rotate(-90 147.1 36.9)">28</text>
<text x="154.9" y="39.1">11 D0</text>
<text x="154.9" y="39.1">11</text>
<text x="154.9" y="41.7">12</text>
<text x="262.6" y="40.7" transform="rotate(-90 262.6 40.7)">14</text>
<text x="37.4" y="44.2">8</text>
<text x="37.4" y="46.7">7</text>
<text x="137.7" y="44.2">8</text>
<text x="137.7" y="46.7">7</text>
<text x="154.9" y="44.2">13</text>
<text x="154.9" y="46.7">15</text>
<text x="213.3" y="45.5">3</text>
<text x="219.6" y="42.9">4</text>
<text x="231.1" y="45.5">6</text>
<text x="37.4" y="49.3">6</text>
<text x="37.4" y="51.8">5</text>
<text x="137.7" y="49.3">6</text>
<text x="137.7" y="51.8">5</text>
<text x="154.9" y="49.3">16</text>
<text x="154.9" y="51.8">17</text>
<text x="219.6" y="48">5</text>
<text x="37.4" y="54.4">4</text>
<text x="37.4" y="56.9">3</text>
<text x="137.1" y="59.4">25</text>
<text x="137.7" y="54.4">4</text>
<text x="137.7" y="56.9">3</text>
<text x="154.9" y="54.4">18</text>
<text x="154.9" y="56.9">19</text>
<text x="137.1" y="64.5">21</text>
<text x="137.1" y="62">24</text>
<text x="201.3" y="65.8">10</text>
<text x="201.9" y="60.7">9</text>
<text x="213.3" y="63.2">8</text>
<text x="219" y="60.7">12</text>
<text x="219" y="65.8">13</text>
<text x="230.5" y="63.2">11</text>
<text x="262.6" y="60.4" transform="rotate(-90 262.6 60.4)">7</text>
<text x="36.8" y="67.1">23</text>
<text x="37.4" y="69.6">2</text>
<text x="137.1" y="67.1">23</text>
<text x="137.7" y="69.6">2</text>
<text x="36.8" y="77.2">27</text>
<text x="109.1" y="77.2">1</text>
<text x="137.1" y="72.1">26</text>
<text x="137.1" y="74.7">27</text>
<text x="137.7" y="77.2">1</text>
<text x="36.8" y="82.3">20</text>
<text x="37.4" y="79.8">1</text>
<text x="109.1" y="79.8">2</text>
<text x="137.1" y="82.3">20</text>
<text x="36.8" y="84.8">22</text>
<text x="137.1" y="84.8">22</text>
<text x="46.7" y="90.2" transform="rotate(-90 46.7 90.2)">14</text>
<text x="147.1" y="90.2" transform="rotate(-90 147.1 90.2)">14</text>
<text x="19" y="116.6">1</text>
<text x="19" y="119.1">2</text>
<text x="19" y="121.7">3</text>
<text x="137.1" y="122.9">10</text>
<text x="137.7" y="125.5">9</text>
<text x="147.1" y="120.7" transform="rotate(-90 147.1 120.7)">28</text>
<text x="154.9" y="122.9">11 D0</text>
<text x="154.9" y="122.9">11</text>
<text x="154.9" y="125.5">12</text>
<text x="216.9" y="120.1" transform="rotate(-90 216.9 120.1)">8</text>
<text x="230.4" y="125.5">5</text>
<text x="259" y="125.5">1</text>
<text x="19" y="131.8">1</text>
<text x="137.7" y="128">8</text>
<text x="137.7" y="130.6">7</text>
<text x="154.9" y="128">13</text>
<text x="154.9" y="130.6">15</text>
<text x="230.4" y="128">6</text>
<text x="230.4" y="130.6">7</text>
<text x="137.7" y="133.1">6</text>
<text x="137.7" y="135.6">5</text>
<text x="154.9" y="133.1">16</text>
<text x="154.9" y="135.6">17</text>
<text x="230.4" y="133.1">2</text>
<text x="230.4" y="135.6">3</text>
<text x="137.1" y="143.3">25</text>
<text x="137.7" y="138.2">4</text>
<text x="137.7" y="140.7">3</text>
<text x="154.9" y="138.2">18</text>
<text x="154.9" y="140.7">19</text>
<text x="230.4" y="138.2">1</text>
<text x="137.1" y="148.3">21</text>
<text x="137.1" y="145.8">24</text>
<text x="216.9" y="148" transform="rotate(-90 216.9 148)">4</text>
<text x="137.1" y="150.9">23</text>
<text x="137.1" y="156">26</text>
<text x="137.7" y="153.4">2</text>
<text x="109.1" y="161">1</text>
<text x="137.1" y="158.5">27</text>
<text x="137.7" y="161">1</text>
<text x="109.1" y="163.6">2</text>
<text x="137.1" y="166.1">20</text>
<text x="137.1" y="168.7">22</text>
<text x="147.1" y="174" transform="rotate(-90 147.1 174)">14</text>
</g>
<g font-size="1.8" fill="#840084">
<text x="43.3" y="63.1">KERNAL</text>
<text x="143.7" y="63.1">SYSTEM</text>
</g>
</svg>
